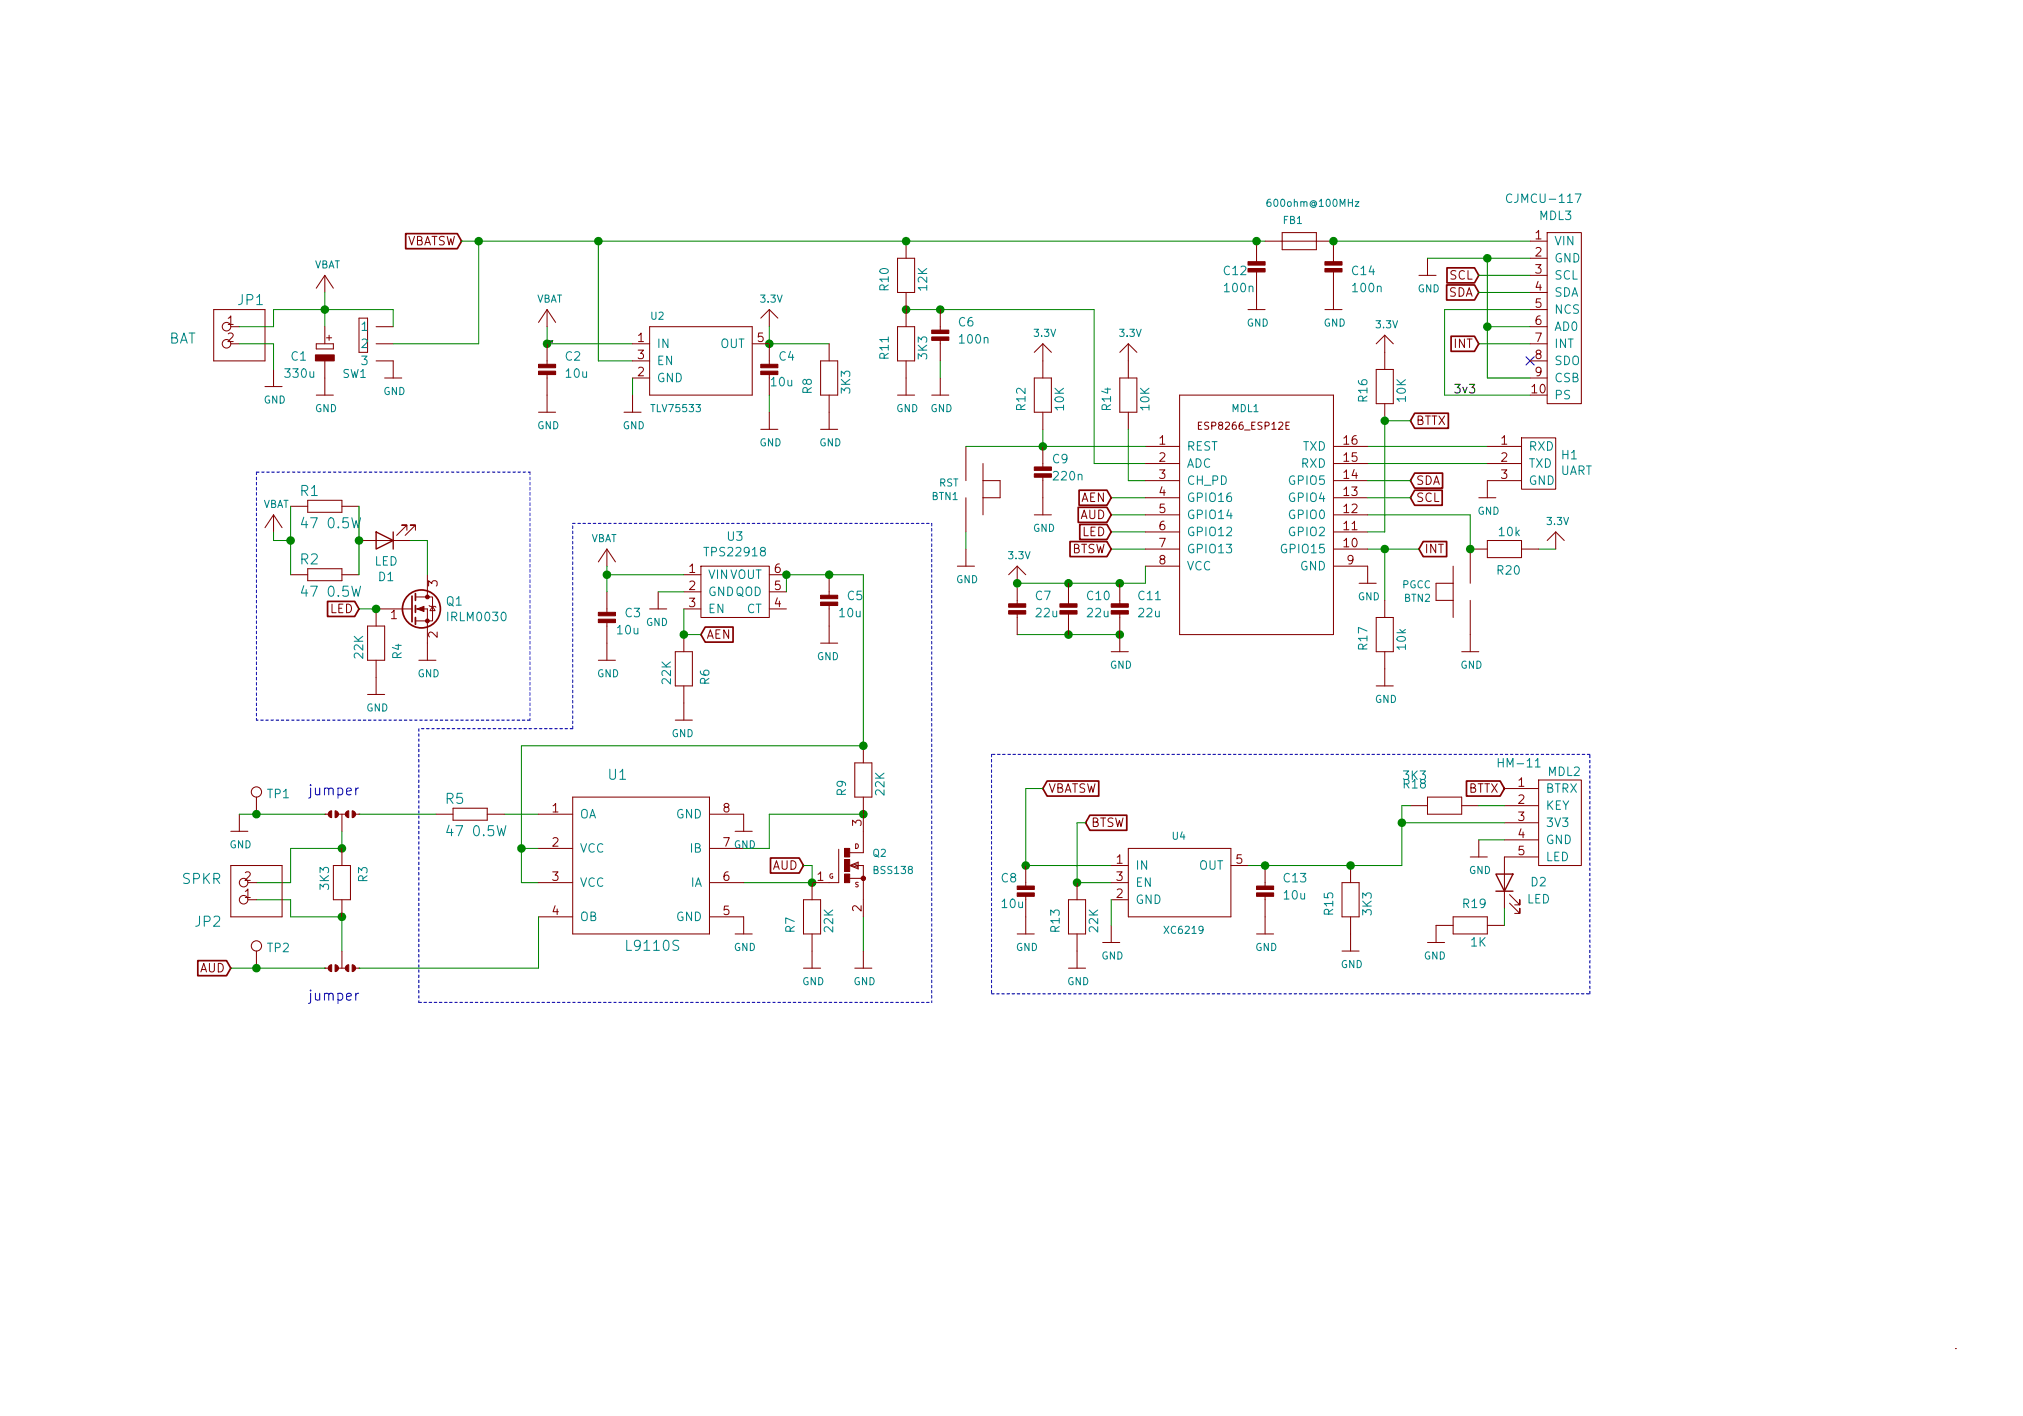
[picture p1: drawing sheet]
<svg xmlns="http://www.w3.org/2000/svg" width="301mm" height="210mm" viewBox="0 0 301 210" stroke-linecap="round" stroke-linejoin="round" font-family="sans-serif">
<g fill="none" stroke="#840000" stroke-width=".15">
<path d="M133.3 38.3h2.6v5.1h-2.6zM134.6 35.8v2.5M186.7 35.8v3.3M188 35.8h10.1v3.3M190.5 34.5h5.1v2.6h-5.1zM212.1 38.3v2.6M227.3 35.8h2.6M227.3 38.3h2.6M229.9 34.5h5v25.4h-5zM31.7 46h7.7v7.6h-7.7zM34.3 48.5h1.3M34.3 51h1.3"/>
<path d="M39.4 57.4h2.5M40.6 54.9v2.5M47 58.7h2.5M47 51h2.5v.8h-2.5zM48.3 40.9l-1.3 1.9M48.3 40.9l1.2 1.9M48.3 40.9v2.5M48.3 48.5v2.5M48.3 53.6v5.1M48.5 50.2h.8M48.9 49.8v.7M53.3 47.2h1.3v5.1h-1.3z"/>
<path d="M55.9 48.5h2.5M55.9 51h2.5M55.9 53.6h2.5v2.5M57.1 56.1h2.6M81.3 46v2.5M81.3 51v3.4M81.3 55.4v5.8M81.3 46l-1.3 1.9M81.3 46l1.2 1.9M94 51h2.5M94 56.1h2.5M94 53.6h2.5"/>
<path d="M94 58.7v2.5M96.5 48.5h15.3v10.2h-15.3zM111.8 51h2.5v3.4M114.3 46v2.5M114.3 55.4v3.3M114.3 46l-1.3 1.2M114.3 46l1.3 1.2M121.9 53.6h2.6v5.1h-2.6zM123.2 51v2.6M123.2 58.7v5M133.3 58.7h2.6M133.3 48.5h2.6v5.1h-2.6z"/>
<path d="M134.6 43.4v5.1M134.6 53.6v5.1M138.4 58.7h2.6M139.7 46v3.3M139.7 50.3v3.3M139.7 56.1v2.6M153.7 56.1h2.5v5.1h-2.5zM154.9 51l-1.2 1.3M154.9 51l1.3 1.3M154.9 51v5.1M166.4 56.1h2.5v5.1h-2.5zM167.6 51v5.1"/>
<path d="M167.6 51l-1.2 1.3M167.6 51l1.3 1.3M175.3 58.7h22.8v35.5h-22.8zM185.4 46h2.6M186.7 40.1v5.9M196.8 46h2.6M198.1 40.1v5.9M204.5 54.9h2.5v5h-2.5zM205.7 49.8v5.1M205.7 59.9v2.6M205.7 49.8l-1.2 1.2M205.7 49.8l1.3 1.2"/>
<path d="M210.8 40.9h2.6M227.3 48.5h2.6M227.3 51h2.6M227.3 56.1h2.6M227.3 53.6h2.6M227.3 43.4h2.6M227.3 46h2.6M227.3 40.9h2.6M40.6 76.4l-1.2 2M40.6 76.4l1.3 2M40.6 76.4v2.6M43.2 75.2h2.5"/>
<path d="M45.7 74.3h5.1v1.8h-5.1zM50.8 75.2h2.5M60.5 78.7v-.7h-.8h.8l-1.6 1.5M61.7 78.7v-.7h-.7h.7l-1.5 1.5M80 61.2h2.5M92.7 61.2h2.5M113 63.7h2.6M114.3 61.2v2.5M121.9 63.7h2.6M143.5 66.3v5.1M143.5 73.9v5.1M146 71.4h2.6v2.5h-2.6"/>
<path d="M146 68.8v7.6M153.7 76.4h2.5M154.9 61.2v2.5M154.9 66.3v3.3M154.9 70.6v5.8M167.6 61.2v2.5M170.2 66.3h5.1M170.2 79h5.1M170.2 76.4h5.1M170.2 73.9h5.1M170.2 71.4h5.1M170.2 68.8h5.1"/>
<path d="M191.6 62.7h-.5v1h.5M198.1 66.3h5.1M198.1 79h5.1M198.1 76.4h5.1M198.1 73.9h5.1M198.1 71.4h5.1M198.1 68.8h5.1M219.7 73.9h2.5M221 66.3h5.1M221 68.8h5.1M226.1 65h5v7.6h-5zM226.1 71.4h-5.1v2.5"/>
<path d="M231.1 79l-1.2 1.3M231.1 79l1.3 1.3M231.1 79v2.5M43.2 85.3h2.5M45.7 84.4h5.1v1.8h-5.1zM50.8 85.3h2.5M53.3 80.3h7.7M54.6 93h2.5v5h-2.5zM55.9 98v5.1M61.2 90.4h-5.3v2.6M61.7 90.4h1.8v7.6M61.7 88.6h1.8"/>
<path d="M62.2 98h2.6M63.5 88.6h.8v3.6h-2.6M63.5 85.3v3.3M63.8 89.9l.1 .1h.7l.2 .2M64.3 90l.3 .7h-.7zM88.9 98h2.5M90.2 81.5l1.2 1.9M90.2 81.5l-1.3 1.9M90.2 81.5v2.6M90.2 87.9v3.3M90.2 92.2v5.8M96.5 90.4h2.6"/>
<path d="M97.8 87.9v2.5M100.3 96.8h2.6v5h-2.6zM101.6 94.2v2.6M101.6 90.4h2.5M101.6 85.3h2.5M101.6 87.9h2.5M104.1 84.1h10.2v7.6h-10.2zM114.3 90.4h2.5M114.3 85.3h2.5M114.3 87.9h2.5M121.9 95.5h2.6M123.2 85.3v3.3"/>
<path d="M123.2 89.7v5.8M142.2 84.1h2.6M143.5 81.5v2.6M151.1 84.1l-1.2 1.2M151.1 84.1l1.3 1.2M151.1 84.1v5.8M151.1 90.9v3.3M158.7 86.6v3.3M158.7 90.9v3.3M165.1 96.8h2.5M166.4 86.6v3.3M166.4 90.9v5.9"/>
<path d="M170.2 81.5h5.1M170.2 84.1h5.1M198.1 81.5h5.1M198.1 84.1h5.1v2.5M201.9 86.6h2.6M204.5 91.7h2.5v5.1h-2.5zM205.7 89.1v2.6M205.7 96.8v5M215.9 86.6h-2.5v2.5h2.5M215.9 84.1v7.6M217.2 96.8h2.5M218.4 89.1v7.7"/>
<path d="M221 81.5h-2.6v5.1M221 80.3h5.1v2.5h-5.1zM226.1 81.5h2.5M38.1 118.4v2.5M54.6 103.1h2.5M85.1 118.4h20.3v20.3h-20.3zM100.3 106.9h2.6M101.6 101.8v5.1M127 113.3h2.5v5.1h-2.5zM128.3 110.7v2.6M128.3 118.4v8.2h-2M204.5 101.8h2.5"/>
<path d="M209.5 119.6h2.6M212.1 118.4h5.1v2.5h-5.1zM217.2 119.6h2.5M223.5 117.1h5.1M223.5 119.6h5.1M228.6 115.8h6.3v12.7h-6.3zM34.3 128.5h7.6v7.6h-7.6zM34.3 123.4h2.5M35.6 120.9v2.5M36.8 133.6h1.3M36.8 131.1h1.3M48.3 120.9h.1"/>
<path d="M48.3 120.9h.7M49.5 128.5h2.6v5.1h-2.6zM50.3 120.9h1M50.8 120.9v2.5M50.8 126v2.5M50.8 133.6v2.5M52.6 120.9h.7M53.3 120.9h.1M64.8 120.9h2.5M67.3 120h5.1v1.8h-5.1zM72.4 120.9h2.5M80 126h5.1"/>
<path d="M80 136.1h5.1M80 131.1h5.1M80 120.9h5.1M105.4 126h5.1M105.4 136.1h5.1v2.6M105.4 131.1h5.1M105.4 120.9h5.1v2.5M109.2 138.7h2.6M109.2 123.4h2.6M119.4 133.6h2.5v5.1h-2.5zM120.6 138.7v5.1M124.6 126.1v5h-4v2.5"/>
<path d="M126.2 130.4h2.1M126.2 128.5l1.3-.5v1zM127.1 128.5h1.2v7.6M127.4 128.3l-.9 .2 .9 .3v-.3M151.1 138.7h2.6M152.4 128.5v3.3M152.4 132.8v5.9M158.7 133.6h2.6v5.1h-2.6zM160 131.1v2.5M160 138.7v5.1M163.8 139.9h2.6M165.1 128.5h2.5"/>
<path d="M165.1 133.6h2.5M165.1 131.1h2.5M165.1 137.4v2.5M167.6 126h15.3v10.1h-15.3zM182.9 128.5h2.5M186.7 138.7h2.5M188 128.5v3.3M188 132.8v5.9M199.4 131.1h2.5v5h-2.5zM200.7 128.5v2.6M200.7 136.1v5.1M212.1 139.9h2.5"/>
<path d="M215.9 136.1h5.1v2.6h-5.1zM215.9 137.4h-2.5v2.5M218.4 127.2h2.6M219.7 124.7v2.5M221 137.4h2.5M223.5 122.2h5.1M223.5 124.7h5.1M224.3 134.1l1.5 1.5v-.7v.7h-.8M224.3 132.8l1.5 1.6v-.8v.8h-.8M228.6 127.2h-5.1v7.7M38.1 141.2v2.6M48.3 143.8h.1"/>
<path d="M48.3 143.8h.7M50.3 143.8h1M50.8 141.2v2.6M52.6 143.8h.7M53.3 143.8h.1M119.4 143.8h2.5M127 143.8h2.5M128.3 141.2v2.6M158.7 143.8h2.6M199.4 141.2h2.5M290.5 200.2h.1"/>
<circle cx="33.7" cy="48.5" r=".63"/>
<circle cx="33.7" cy="51" r=".63"/>
<circle cx="38.1" cy="117.6" r=".76"/>
<circle cx="36.2" cy="131.1" r=".63"/>
<circle cx="36.2" cy="133.6" r=".63"/>
<circle cx="38.1" cy="140.5" r=".76"/>
</g>
<g fill="none" stroke="#008400" stroke-width=".15">
<path d="M68.6 35.8h119.4M71.1 35.8v15.2h-12.7M88.9 35.8v17.8h5.1M198.1 35.8h29.2M212.1 38.3h15.2M221 38.3v17.8h6.3M35.6 51h5v3.9M35.6 48.5h5v-2.5h17.8v2.5M48.3 43.4v5.1M81.3 48.5v2.5h12.7M94 56.1v2.6M114.3 48.5v2.5h8.9"/>
<path d="M114.3 58.7v2.5M134.6 46h28v22.8h7.6M139.7 53.6v2.5M219.7 51h7.6M219.7 40.9h7.6M219.7 43.4h7.6M221 48.5h6.3M227.3 46h-12.7v12.7h12.7M40.6 79v1.3h2.6M43.2 75.2v10.1M53.3 75.2v10.1M143.5 66.3h26.7"/>
<path d="M143.5 79v2.5M154.9 63.7v2.6M165.1 76.4h5.1M165.1 73.9h5.1M165.1 79h5.1M167.6 63.7v7.7h2.6M203.2 66.3h17.8M203.2 68.8h17.8M203.2 71.4h6.3M203.2 76.4h15.2v5.1M203.2 73.9h6.3M209.5 62.5h-3.8v16.5h-2.5"/>
<path d="M53.3 90.4h2.6M61 80.3h2.5v5M90.2 84.1v3.8M90.2 85.3h11.4M97.8 87.9h3.8M101.6 90.4v3.8h2.5M116.8 87.9v-2.6h11.5v25.4h-50.8v20.4h2.5M151.1 94.2h15.3M165.1 81.5h5.1M170.2 84.1v2.5h-19.1M203.2 81.5h7.6M205.7 81.5v7.6"/>
<path d="M228.6 81.5h2.5M154.9 117.1h-2.5v11.4h12.7M209.5 119.6h-1.2v8.9h-22.9M219.7 119.6h3.8M35.6 120.9h12.7M38.1 133.6h5.1v2.5h7.6v5.1M50.8 123.4v2.6h-7.6v5.1h-5.1M53.3 120.9h11.5M74.9 120.9h5.1M77.5 126h2.5M80 136.1v7.7h-26.7M119.4 128.5h1.2v2.6h-10.1"/>
<path d="M128.3 120.9h-14v5.1h-3.8M128.3 136.1v5.1M161.3 122.2h-1.3v8.9h5.1M165.1 133.6v3.8M208.3 122.2h15.2M219.7 124.7h3.8M223.5 134.9v2.5M34.3 143.8h14"/>
</g>
<g fill="#008400" stroke="#008400" stroke-width=".25">
<circle cx="166.4" cy="94.2" r=".51"/>
<circle cx="158.8" cy="94.2" r=".51"/>
<circle cx="114.3" cy="51" r=".51"/>
<circle cx="158.8" cy="86.6" r=".51"/>
<circle cx="166.4" cy="86.6" r=".51"/>
<circle cx="154.9" cy="66.3" r=".51"/>
<circle cx="134.6" cy="46" r=".51"/>
<circle cx="139.7" cy="46" r=".51"/>
<circle cx="77.5" cy="126" r=".51"/>
<circle cx="81.3" cy="51" r=".51"/>
<circle cx="152.4" cy="128.5" r=".51"/>
<circle cx="160" cy="131.1" r=".51"/>
<circle cx="128.3" cy="120.9" r=".51"/>
<circle cx="120.7" cy="131.1" r=".51"/>
<circle cx="50.8" cy="126" r=".51"/>
<circle cx="50.8" cy="136.1" r=".51"/>
<circle cx="88.9" cy="35.8" r=".51"/>
<circle cx="218.4" cy="81.5" r=".51"/>
<circle cx="151.1" cy="86.6" r=".51"/>
<circle cx="38.1" cy="143.8" r=".51"/>
<circle cx="48.3" cy="46" r=".51"/>
<circle cx="205.7" cy="81.5" r=".51"/>
<circle cx="38.1" cy="120.9" r=".51"/>
<circle cx="198.1" cy="35.8" r=".51"/>
<circle cx="221" cy="48.5" r=".51"/>
<circle cx="221" cy="38.3" r=".51"/>
<circle cx="90.2" cy="85.3" r=".51"/>
<circle cx="101.6" cy="94.2" r=".51"/>
<circle cx="123.2" cy="85.3" r=".51"/>
<circle cx="116.8" cy="85.3" r=".51"/>
<circle cx="128.3" cy="110.7" r=".51"/>
<circle cx="205.7" cy="62.5" r=".51"/>
<circle cx="134.6" cy="35.8" r=".51"/>
<circle cx="186.7" cy="35.8" r=".51"/>
<circle cx="53.3" cy="80.3" r=".51"/>
<circle cx="43.2" cy="80.3" r=".51"/>
<circle cx="55.9" cy="90.4" r=".51"/>
<circle cx="188" cy="128.5" r=".51"/>
<circle cx="200.7" cy="128.5" r=".51"/>
<circle cx="208.3" cy="122.2" r=".51"/>
<circle cx="71.1" cy="35.8" r=".51"/>
</g>
<g fill="#840000" stroke="#840000" stroke-width=".15">
<path d="M185.4 39.9h2.6v.5h-2.6z"/>
<path d="M185.4 38.9h2.6v.5h-2.6z"/>
<path d="M157.5 90.7h2.5v.5h-2.5z"/>
<path d="M157.5 89.7h2.5v.5h-2.5z"/>
<path d="M165.1 90.7h2.5v.5h-2.5z"/>
<path d="M165.1 89.7h2.5v.5h-2.5z"/>
<path d="M153.7 70.4h2.5v.5h-2.5z"/>
<path d="M153.7 69.3h2.5v.5h-2.5z"/>
<path d="M113 55.1h2.6v.5h-2.6z"/>
<path d="M113 54.1h2.6v.5h-2.6z"/>
<path d="M80 55.1h2.5v.5h-2.5z"/>
<path d="M80 54.1h2.5v.5h-2.5z"/>
<path d="M196.8 39.9h2.6v.5h-2.6z"/>
<path d="M196.8 38.9h2.6v.5h-2.6z"/>
<path d="M186.7 132.6h2.5v.5h-2.5z"/>
<path d="M186.7 131.6h2.5v.5h-2.5z"/>
<path d="M151.1 132.6h2.6v.5h-2.6z"/>
<path d="M151.1 131.6h2.6v.5h-2.6z"/>
<path d="M125.5 129.8h.7v1.3h-.7z"/>
<path d="M125.5 127.6h.7v1.8h-.7z"/>
<path d="M125.5 126h.7v1.2h-.7z"/>
<path d="M88.9 91.9h2.5v.6h-2.5z"/>
<path d="M88.9 90.9h2.5v.5h-2.5z"/>
<path d="M46.9 52.7h2.8v.9h-2.8z"/>
<path d="M49 143.4l.3-.1v1h-.1a.52 .52 0 0 1-.4-.4 .52 .52 0 0 1 .2-.5z"/>
<path d="M49.8 143.3h.1a.51 .51 0 0 1 .4 .5 .51 .51 0 0 1-.5 .5z"/>
<path d="M51.4 143.4l.4-.1v1h-.1a.5 .5 0 0 1-.3-.9z"/>
<path d="M52.3 143.3h.1a.51 .51 0 0 1 .4 .5 .51 .51 0 0 1-.5 .5z"/>
<path d="M49 120.5l.3-.1v1h-.1a.52 .52 0 0 1-.4-.4 .52 .52 0 0 1 .2-.5z"/>
<path d="M49.8 120.4h.1a.51 .51 0 0 1 .4 .5 .51 .51 0 0 1-.5 .5z"/>
<path d="M51.4 120.6l.4-.2v1h-.1a.5 .5 0 0 1-.3-.8z"/>
<path d="M52.3 120.4h.1a.51 .51 0 0 1 .4 .5 .51 .51 0 0 1-.5 .5z"/>
<path d="M138.4 50h2.6v.5h-2.6z"/>
<path d="M138.4 49h2.6v.5h-2.6z"/>
<path d="M149.9 90.7h2.5v.5h-2.5z"/>
<path d="M149.9 89.7h2.5v.5h-2.5z"/>
<path d="M121.9 89.4h2.6v.5h-2.6z"/>
<path d="M121.9 88.4h2.6v.5h-2.6z"/>
<path d="M62 90.4l1-.4v.8z"/>
<circle cx="128.3" cy="130.4" r=".33"/>
<circle cx="63.5" cy="92.2" r=".28"/>
<circle cx="63.5" cy="88.6" r=".28"/>
</g>
<path d="M188.7 29.6h-.3a.72 .72 0 0 0 0 1.1l.4-.1v-.4l-.2-.2h-.3l-.1 .2M201.3 29.9h.6l-.6 .8h.6M224.6 28.9a.51 .51 0 0 0-.6 0 .51 .51 0 0 0-.2 .6 .46 .46 0 0 0 .3 .5 .46 .46 0 0 0 .5-.1M234 28.8h.9l-.6 1.3M228.1 113.9h.7" fill="none" stroke="#008484" stroke-width=".15"/>
<g fill="none" stroke="#0000c2" stroke-width=".15" stroke-dasharray=".4 .4">
<path d="M38.1 70.1h40.6M38.1 70.1v36.8M78.7 70.1v36.8M85.1 77.7h53.3M138.4 77.7v71.1M62.2 108.2v40.6M78.7 106.9h-40.6M85.1 108.2h-22.9M85.1 108.2v-30.5M147.3 112v35.6M236.2 112h-88.9M62.2 148.8h76.2"/>
<path d="M147.3 147.6h88.9M236.2 147.6v-35.6"/>
</g>
<path d="M52.9 117v1M53.3 117a.36 .36 0 0 0-.4 .3M52.9 147.5v1M53.3 147.5a.36 .36 0 0 0-.4 .3" fill="none" stroke="#0000c2" stroke-width=".15"/>
<g fill="none" stroke="#840000" stroke-width=".25">
<path d="M60.3 34.7h7.6l.7 1.1-.7 1.1h-7.6zM215 39.8h4.1l.6 1.1-.6 1.1h-4.1zM214.9 42.3h4.2l.6 1.1-.6 1.1h-4.2zM215.6 49.9h3.5l.6 1.1-.6 1.2h-3.5zM160.2 75.3h4.3l.6 1.1-.6 1.2h-4.3zM160.3 72.8h4.2l.6 1.1-.6 1.1h-4.2zM160.4 77.9h4.1l.6 1.1-.6 1.1h-4.1zM210.2 72.8h4.1v2.2h-4.1l-.7-1.1zM210.2 70.3h4.1v2.2h-4.1l-.7-1.1zM210.2 61.4h5v2.2h-5l-.7-1.1zM48.7 89.3h4l.6 1.1-.6 1.1h-4zM61.2 88.5v3.8"/>
<path d="M61.7 88.1v1M61.7 89.9v1M61.7 91.7v1M104.8 93.1h4.1v2.2h-4.1l-.7-1.1zM159 80.4h5.5l.6 1.1-.6 1.1h-5.5zM211.5 80.4h3.4v2.2h-3.4l-.7-1.1zM155.6 116h7.6v2.2h-7.6l-.7-1.1zM217.9 116h5l.6 1.1-.6 1.1h-5zM114.5 127.4h4.2l.7 1.1-.7 1.1h-4.2zM161.9 121.1h5.5v2.2h-5.5l-.6-1.1zM29.4 142.6h4.3l.6 1.2-.6 1.1h-4.3z"/>
<circle cx="62.6" cy="90.4" r="2.82"/>
</g>
<path d="M226.7 53l1.2 1.2M227.9 53l-1.2 1.2" fill="none" stroke="#000084" stroke-width=".15"/>
<path d="M55.9 79l2.5 1.3-2.5 1.2zM58.4 79v2.5M222.2 129.8h2.6l-1.3 2.5zM222.2 132.3h2.6" fill="none" stroke="#840000" stroke-width=".2"/>
<g font-size="2.1" fill="#008484">
<text x="35.4" y="45.3">JP1</text>
<text x="25" y="51">BAT</text>
<text x="44.7" y="73.7">R1</text>
<text x="44.7" y="83.8">R2</text>
<text x="45.3" y="78.5">47 0.5W</text>
<text x="45.3" y="88.6">47 0.5W</text>
<text x="66.2" y="119.4">R5</text>
<text x="90.4" y="115.8">U1</text>
<text x="66.9" y="124.2">47 0.5W</text>
<text x="27.1" y="131.3">SPKR</text>
<text x="29.1" y="137.6">JP2</text>
<text x="93.3" y="141.2">L9110S</text>
</g>
<g font-size="2.1" fill="#0000c2">
<text x="45.7" y="118.1">jumper</text>
<text x="45.7" y="148.6">jumper</text>
</g>
<g font-size="1.8" fill="#008484">
<text x="224.4" y="30.1">CJMCU-117</text>
<text x="228.7" y="32.7">MDL3</text>
<text x="181.9" y="40.9">C12</text>
<text x="200.9" y="40.9">C14</text>
<text x="230.9" y="36.4">VIN</text>
<text x="230.9" y="39">GND</text>
<text x="230.9" y="41.5">SCL</text>
<text x="132.1" y="43.1" transform="rotate(-90 132.1 43.1)">R10</text>
<text x="137.8" y="43.1" transform="rotate(-90 137.8 43.1)">12K</text>
<text x="182.1" y="43.4">100n</text>
<text x="201.1" y="43.4">100n</text>
<text x="230.9" y="44.1">SDA</text>
<text x="230.9" y="46.6">NCS</text>
<text x="43.3" y="53.6">C1</text>
<text x="53.9" y="49.1">1</text>
<text x="53.9" y="51.7">2</text>
<text x="84" y="53.6">C2</text>
<text x="97.5" y="51.7">IN</text>
<text x="107" y="51.7">OUT</text>
<text x="115.8" y="53.6">C4</text>
<text x="132.1" y="53.3" transform="rotate(-90 132.1 53.3)">R11</text>
<text x="137.8" y="53.3" transform="rotate(-90 137.8 53.3)">3K3</text>
<text x="142.4" y="48.5">C6</text>
<text x="142.7" y="51">100n</text>
<text x="230.9" y="49.1">AD0</text>
<text x="230.9" y="51.7">INT</text>
<text x="42.5" y="56.1">330u</text>
<text x="53.9" y="54.2">3</text>
<text x="84.2" y="56.1">10u</text>
<text x="97.5" y="56.8">GND</text>
<text x="97.5" y="54.2">EN</text>
<text x="114.6" y="57.4">10u</text>
<text x="120.6" y="58.5" transform="rotate(-90 120.6 58.5)">R8</text>
<text x="126.3" y="58.4" transform="rotate(-90 126.3 58.4)">3K3</text>
<text x="203.2" y="59.6" transform="rotate(-90 203.2 59.6)">R16</text>
<text x="208.9" y="59.6" transform="rotate(-90 208.9 59.6)">10K</text>
<text x="230.9" y="59.3">PS</text>
<text x="230.9" y="54.2">SDO</text>
<text x="230.9" y="56.8">CSB</text>
<text x="152.4" y="60.9" transform="rotate(-90 152.4 60.9)">R12</text>
<text x="158.1" y="60.9" transform="rotate(-90 158.1 60.9)">10K</text>
<text x="165.1" y="60.9" transform="rotate(-90 165.1 60.9)">R14</text>
<text x="170.8" y="60.9" transform="rotate(-90 170.8 60.9)">10K</text>
<text x="156.4" y="68.8">C9</text>
<text x="156.7" y="71.3">220n</text>
<text x="176.3" y="66.9">REST</text>
<text x="176.3" y="69.5">ADC</text>
<text x="193.4" y="69.5">RXD</text>
<text x="193.6" y="66.9">TXD</text>
<text x="227.1" y="66.9">RXD</text>
<text x="227.1" y="69.5">TXD</text>
<text x="231.8" y="70.5">UART</text>
<text x="232.1" y="68.2">H1</text>
<text x="176.3" y="72">CH_PD</text>
<text x="176.3" y="74.5">GPIO16</text>
<text x="176.3" y="77.1">GPIO14</text>
<text x="191.7" y="77.1">GPIO0</text>
<text x="191.7" y="74.5">GPIO4</text>
<text x="191.7" y="72">GPIO5</text>
<text x="227.1" y="72">GND</text>
<text x="55.6" y="84">LED</text>
<text x="105.1" y="82.6">TPS22918</text>
<text x="108.1" y="80.3">U3</text>
<text x="176.3" y="79.6">GPIO12</text>
<text x="176.3" y="82.2">GPIO13</text>
<text x="190.7" y="82.2">GPIO15</text>
<text x="191.7" y="79.6">GPIO2</text>
<text x="222.8" y="79.6">10k</text>
<text x="56.3" y="86.3">D1</text>
<text x="66.3" y="89.9">Q1</text>
<text x="105.2" y="86">VINVOUT</text>
<text x="105.2" y="88.5">GNDQOD</text>
<text x="125.9" y="89.1">C5</text>
<text x="153.9" y="89.1">C7</text>
<text x="161.6" y="89.1">C10</text>
<text x="169.2" y="89.1">C11</text>
<text x="176.3" y="84.7">VCC</text>
<text x="193.2" y="84.7">GND</text>
<text x="222.5" y="85.3">R20</text>
<text x="66.7" y="92.2">IRLM0030</text>
<text x="91.8" y="94.2">10u</text>
<text x="92.9" y="91.7">C3</text>
<text x="105.2" y="91.1">EN</text>
<text x="110.9" y="91.1">CT</text>
<text x="124.8" y="91.7">10u</text>
<text x="154" y="91.7">22u</text>
<text x="161.6" y="91.7">22u</text>
<text x="169.2" y="91.7">22u</text>
<text x="54" y="97.7" transform="rotate(-90 54 97.7)">22K</text>
<text x="59.7" y="97.8" transform="rotate(-90 59.7 97.8)">R4</text>
<text x="99.7" y="101.5" transform="rotate(-90 99.7 101.5)">22K</text>
<text x="105.4" y="101.6" transform="rotate(-90 105.4 101.6)">R6</text>
<text x="203.2" y="96.5" transform="rotate(-90 203.2 96.5)">R17</text>
<text x="208.9" y="96.4" transform="rotate(-90 208.9 96.4)">10k</text>
<text x="223.1" y="114">HM-11</text>
<text x="39.8" y="118.5">TP1</text>
<text x="125.7" y="118.2" transform="rotate(-90 125.7 118.2)">R9</text>
<text x="131.4" y="118.1" transform="rotate(-90 131.4 118.1)">22K</text>
<text x="208.6" y="117.1">R18</text>
<text x="208.6" y="115.8">3K3</text>
<text x="229.6" y="117.7">BTRX</text>
<text x="230" y="115.2">MDL2</text>
<text x="86.1" y="121.5">OA</text>
<text x="100.5" y="121.5">GND</text>
<text x="229.6" y="120.3">KEY</text>
<text x="229.6" y="122.8">3V3</text>
<text x="229.6" y="125.3">GND</text>
<text x="54.6" y="131" transform="rotate(-90 54.6 131)">R3</text>
<text x="86.1" y="126.6">VCC</text>
<text x="86.1" y="131.7">VCC</text>
<text x="102.6" y="131.7">IA</text>
<text x="102.6" y="126.6">IB</text>
<text x="148.8" y="131">C8</text>
<text x="168.7" y="129.2">IN</text>
<text x="168.7" y="131.7">EN</text>
<text x="178.1" y="129.2">OUT</text>
<text x="190.8" y="131">C13</text>
<text x="227.5" y="131.6">D2</text>
<text x="229.6" y="127.9">LED</text>
<text x="48.9" y="132" transform="rotate(-90 48.9 132)">3K3</text>
<text x="86.1" y="136.8">OB</text>
<text x="100.5" y="136.8">GND</text>
<text x="148.9" y="134.8">10u</text>
<text x="168.7" y="134.2">GND</text>
<text x="190.8" y="133.6">10u</text>
<text x="198.1" y="135.8" transform="rotate(-90 198.1 135.8)">R15</text>
<text x="203.8" y="135.8" transform="rotate(-90 203.8 135.8)">3K3</text>
<text x="217.4" y="134.8">R19</text>
<text x="226.8" y="134.2">LED</text>
<text x="39.8" y="141.4">TP2</text>
<text x="118.1" y="138.5" transform="rotate(-90 118.1 138.5)">R7</text>
<text x="123.8" y="138.4" transform="rotate(-90 123.8 138.4)">22K</text>
<text x="157.5" y="138.4" transform="rotate(-90 157.5 138.4)">R13</text>
<text x="163.2" y="138.4" transform="rotate(-90 163.2 138.4)">22K</text>
<text x="218.5" y="140.6">1K</text>
</g>
<g font-size="1.8" fill="#840000">
<text x="228.1" y="35.6">1</text>
<text x="60.1" y="36.4">VBATSW</text>
<text x="215.4" y="41.5">SCL</text>
<text x="228.1" y="38.1">2</text>
<text x="228.1" y="40.6">3</text>
<text x="215.2" y="44.1">SDA</text>
<text x="228.1" y="43.2">4</text>
<text x="228.1" y="45.7">5</text>
<text x="33.8" y="48.3">1</text>
<text x="33.8" y="50.8">2</text>
<text x="94.8" y="50.8">1</text>
<text x="94.8" y="53.3">3</text>
<text x="112.5" y="50.8">5</text>
<text x="216.1" y="51.7">INT</text>
<text x="228.1" y="48.3">6</text>
<text x="228.1" y="50.8">7</text>
<text x="228.1" y="53.3">8</text>
<text x="94.8" y="55.9">2</text>
<text x="227.6" y="58.4">10</text>
<text x="228.1" y="55.9">9</text>
<text x="210.3" y="63.1">BTTX</text>
<text x="172.2" y="66">1</text>
<text x="172.2" y="68.6">2</text>
<text x="172.2" y="71.1">3</text>
<text x="199.7" y="71.1">14</text>
<text x="199.7" y="68.6">15</text>
<text x="199.7" y="66">16</text>
<text x="223" y="66">1</text>
<text x="223" y="68.6">2</text>
<text x="223" y="71.1">3</text>
<text x="160.5" y="77.1">AUD</text>
<text x="160.6" y="74.5">AEN</text>
<text x="172.2" y="73.7">4</text>
<text x="172.2" y="76.2">5</text>
<text x="199.7" y="76.2">12</text>
<text x="199.7" y="73.7">13</text>
<text x="210.3" y="74.5">SCL</text>
<text x="210.3" y="72">SDA</text>
<text x="159.1" y="82.2">BTSW</text>
<text x="160.8" y="79.6">LED</text>
<text x="172.2" y="78.7">6</text>
<text x="172.2" y="81.3">7</text>
<text x="172.2" y="83.8">8</text>
<text x="199.7" y="81.3">10</text>
<text x="199.7" y="78.7">11</text>
<text x="200.2" y="83.8">9</text>
<text x="211.6" y="82.2">INT</text>
<text x="65" y="87.1" transform="rotate(-90 65 87.1)">3</text>
<text x="102.4" y="85.1">1</text>
<text x="102.4" y="87.6">2</text>
<text x="115.1" y="87.6">5</text>
<text x="115.1" y="85.1">6</text>
<text x="49" y="91.1">LED</text>
<text x="58.1" y="91.9">1</text>
<text x="65" y="94.7" transform="rotate(-90 65 94.7)">2</text>
<text x="102.4" y="90.2">3</text>
<text x="104.9" y="94.9">AEN</text>
<text x="115.1" y="90.2">4</text>
<text x="155.7" y="117.7">VBATSW</text>
<text x="218.1" y="117.7">BTTX</text>
<text x="225.6" y="116.8">1</text>
<text x="225.6" y="119.4">2</text>
<text x="82.1" y="120.6">1</text>
<text x="82.1" y="125.7">2</text>
<text x="107.5" y="125.7">7</text>
<text x="107.5" y="120.6">8</text>
<text x="128" y="122.7" transform="rotate(-90 128 122.7)">3</text>
<text x="162.1" y="122.8">BTSW</text>
<text x="225.6" y="121.9">3</text>
<text x="225.6" y="124.5">4</text>
<text x="36.3" y="130.8">2</text>
<text x="82.1" y="130.8">3</text>
<text x="107.5" y="130.8">6</text>
<text x="114.8" y="129.2">AUD</text>
<text x="121.4" y="130.8">1</text>
<text x="165.9" y="128.3">1</text>
<text x="165.9" y="130.8">3</text>
<text x="183.7" y="128.3">5</text>
<text x="225.6" y="127">5</text>
<text x="36.3" y="133.3">1</text>
<text x="82.1" y="135.9">4</text>
<text x="107.5" y="135.9">5</text>
<text x="128" y="135.4" transform="rotate(-90 128 135.4)">2</text>
<text x="165.9" y="133.3">2</text>
<text x="29.7" y="144.4">AUD</text>
</g>
<text font-size="1.8" x="215.9" y="58.4">3v3</text>
<text font-size="1.7" fill="#008484" x="50.9" y="56.1">SW1</text>
<g font-size="1.5" fill="#008484">
<text x="188.7" y="30.7">600ohm@100MHz</text>
<text x="190.7" y="33.2">FB1</text>
<text x="46.7" y="39.8">VBAT</text>
<text x="79.7" y="44.9">VBAT</text>
<text x="96.7" y="47.5">U2</text>
<text x="113.1" y="44.9">3.3V</text>
<text x="210.6" y="43.4">GND</text>
<text x="153.7" y="50">3.3V</text>
<text x="166.4" y="50">3.3V</text>
<text x="185.2" y="48.5">GND</text>
<text x="196.6" y="48.5">GND</text>
<text x="204.5" y="48.7">3.3V</text>
<text x="39.2" y="59.9">GND</text>
<text x="56.9" y="58.6">GND</text>
<text x="46.8" y="61.2">GND</text>
<text x="79.8" y="63.7">GND</text>
<text x="92.5" y="63.7">GND</text>
<text x="97" y="61.2">TLV75533</text>
<text x="133.1" y="61.2">GND</text>
<text x="138.2" y="61.2">GND</text>
<text x="183" y="61.2">MDL1</text>
<text x="112.8" y="66.3">GND</text>
<text x="121.7" y="66.3">GND</text>
<text x="39" y="75.4">VBAT</text>
<text x="138.5" y="74.2">BTN1</text>
<text x="139.5" y="72.2">RST</text>
<text x="219.5" y="76.4">GND</text>
<text x="229.9" y="77.9">3.3V</text>
<text x="87.8" y="80.5">VBAT</text>
<text x="149.9" y="83">3.3V</text>
<text x="153.5" y="79">GND</text>
<text x="142" y="86.6">GND</text>
<text x="201.7" y="89.1">GND</text>
<text x="208.3" y="87.3">PGCC</text>
<text x="208.7" y="89.4">BTN2</text>
<text x="96" y="92.9">GND</text>
<text x="62" y="100.6">GND</text>
<text x="88.7" y="100.6">GND</text>
<text x="121.4" y="98">GND</text>
<text x="164.9" y="99.3">GND</text>
<text x="217" y="99.3">GND</text>
<text x="54.4" y="105.6">GND</text>
<text x="204.3" y="104.4">GND</text>
<text x="99.8" y="109.4">GND</text>
<text x="34.1" y="126">GND</text>
<text x="109" y="126">GND</text>
<text x="174.2" y="124.7">U4</text>
<text x="129.7" y="127.2">Q2</text>
<text x="129.9" y="129.8">BSS138</text>
<text x="218.2" y="129.8">GND</text>
<text x="109" y="141.2">GND</text>
<text x="150.9" y="141.2">GND</text>
<text x="163.6" y="142.5">GND</text>
<text x="173.2" y="138.7">XC6219</text>
<text x="186.5" y="141.2">GND</text>
<text x="199.2" y="143.7">GND</text>
<text x="211.5" y="142.5">GND</text>
<text x="119.2" y="146.3">GND</text>
<text x="126.8" y="146.3">GND</text>
<text x="158.5" y="146.3">GND</text>
</g>
<text font-size="1.5" fill="#840000" x="178.4" y="63.8">ESP8266_ESP12E</text>
<g font-size="1" fill="#840000">
<text x="123.2" y="130.4">G</text>
<text x="127" y="126">D</text>
<text x="127" y="131.7">S</text>
</g>
<text font-size=".4" x="81.3" y="50.8">VBAT</text>
</svg>
